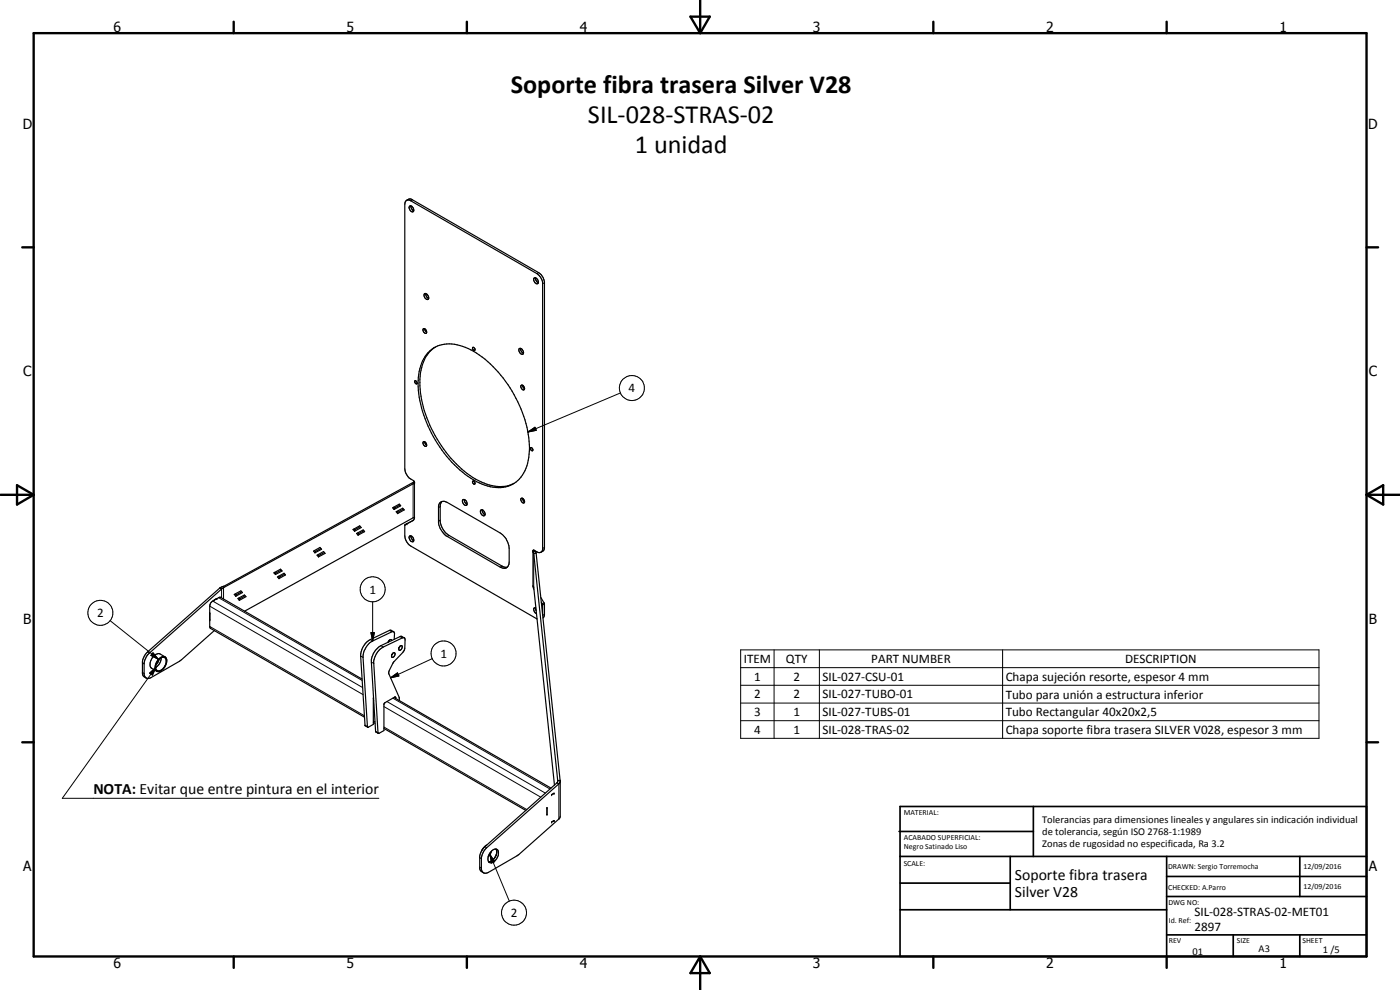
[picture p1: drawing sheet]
<svg xmlns="http://www.w3.org/2000/svg" width="420mm" height="297mm" viewBox="0 0 420 297" stroke-linecap="round" stroke-linejoin="round" font-family="sans-serif">
<g fill="none" stroke="#000" stroke-width=".35">
<path d="M122 60.1l.9-.4 .7 .1 38 22a4.1 4.1 0 0 1 1.8 2.7v80l-.3 .6-.8 .6M122.9 61.9a.97 .97 0 0 1 1.1 .4 .97 .97 0 0 1-.1 1.2 1.21 1.21 0 0 1-1-1.6zM123.3 61.8a1.52 1.52 0 0 0 .9 1.4M127 98.7a.76 .76 0 0 1 .9 .4 .76 .76 0 0 1-.2 .9 1.07 1.07 0 0 1-.7-1.3zM127.4 88.1a1.04 1.04 0 0 1 1.1 .6 1.04 1.04 0 0 1-.2 1.2 1.21 1.21 0 0 1-.9-1.8zM127.5 98.6l.5 1.1M127.8 88.1l.1 .8 .7 .6M160.2 83.5a1 1 0 0 1 1.2 .4 1 1 0 0 1-.1 1.2 1.25 1.25 0 0 1-1.1-1.6zM160.7 83.4l.2 .7 .7 .7M124.4 114.3h.1a.56 .56 0 0 1 .6 .3 .56 .56 0 0 1-.1 .6l-.3-.1zM128.5 105.8a9.7 9.7 0 0 1 11.1-1.6 33 33 0 0 1 15.8 16.4 27.3 27.3 0 0 1 2.7 19.1 8.9 8.9 0 0 1-11.7 6.1 28.5 28.5 0 0 1-14.4-11.7 34.6 34.6 0 0 1-6.5-20.9 12.8 12.8 0 0 1 3-7.4zM130.6 104.1a10.4 10.4 0 0 0-4.4 7.8 32.9 32.9 0 0 0 6.3 21.9 28.6 28.6 0 0 0 14.4 11.7 10 10 0 0 0 7.4-.5"/>
<path d="M141.8 104.4l.2-.2 .4 .3v.7l-.4-.3zM155.8 104.6a1.01 1.01 0 0 1 1.1 .5 1.01 1.01 0 0 1-.1 1.2 1.34 1.34 0 0 1-1-1.7zM156.2 104.5a1.49 1.49 0 0 0 .9 1.5M156.4 115.7a.87 .87 0 0 1 .8 .3 .87 .87 0 0 1 .1 .9 .98 .98 0 0 1-.9-1.2zM156.8 115.6l.6 1M127 132.6a.76 .76 0 0 1 .9 .4 .76 .76 0 0 1-.2 .9 1.07 1.07 0 0 1-.7-1.3zM127.5 132.5l.5 1.1M159.2 134.4h.1a.56 .56 0 0 1 .5 .2 .56 .56 0 0 1 0 .7l-.5-.3zM105.9 158.9l2-1.1 .5 .5-2 1.1zM106.3 158.7l.2 .2M106.5 158.9l-.1 .5M107.3 159.9l.3 .2"/>
<path d="M108.2 158l-1.7 .9M109.2 159.3l-1.6 .8M117.8 152.4l2-1.1 .5 .5-2 1.1zM118.1 152.2l.3 .2M118.4 152.4l-.1 .5M118.9 153.5l2-1 .4 .5-2 1.1zM119.2 153.4l.2 .3M119.4 153.7l-.1 .4M120 151.5l-1.6 .9M121.1 152.7l-1.7 1M121.6 157.4l-.1 3.4a4.2 4.2 0 0 0 1.8 3l37.9 21.9M121.6 157.4l2.3-1.2 .5-.9-.4 .1-50.6 28"/>
<path d="M124 145.2l-56.9 31.1M124 156.1l-2.4 1.3M124.1 144.7l-.1 .5M124.1 144.7l-56.9 31.2M124.4 144.7v.4l-.4 .1M124.4 144.7l-.1-.3a4.5 4.5 0 0 1-2.8-3.7v-79.4a1.09 1.09 0 0 1 .5-1.2 1.09 1.09 0 0 1 1.3 .1l38.1 22.1a3.9 3.9 0 0 1 1.4 2.5v80a1.03 1.03 0 0 1-.6 1 1.03 1.03 0 0 1-1.1-.2l-1-.5-.2 .5M124.4 144.7h-.3M132 150.8a1.75 1.75 0 0 1 2.2-.1l15.9 9.2a6.3 6.3 0 0 1 2.7 4.6v4.2a1.65 1.65 0 0 1-.8 1.6 1.65 1.65 0 0 1-1.9-.1l-15.9-9.2a6 6 0 0 1-2.6-4.2v-4.9zM132.6 150.5l-.5 1.2v4.8a5.9 5.9 0 0 0 2.7 4.2l16.1 9.3 1.1 .2M138.8 150a1.02 1.02 0 0 1 1.2 .4 1.02 1.02 0 0 1-.1 1.2 1.21 1.21 0 0 1-1.1-1.6zM139.3 149.9l.2 .7 .7 .7M141.8 144.4l.3-.1 .3 .4v.6l-.4-.3z"/>
<path d="M144.3 153.1a.72 .72 0 0 1 1.1 .5l.2 .8a.65 .65 0 0 1-.8 .4 .65 .65 0 0 1-.5-.7zM144.7 153l.2 .7 .7 .7M156.4 149.6a.77 .77 0 0 1 .9 .4 .77 .77 0 0 1-.3 .9h-.1a1.09 1.09 0 0 1-.5-1.3zM156.8 149.5l.2 .7 .4 .3M65.1 179.6l-.8 .4M65.9 176.4l-21.6 19.2a5 5 0 0 0-1.6 2.9l.1 3.9 .2 .4 .9 .7M65.9 176.4l.6 .3M66.5 176.7l-21.7 19.3a5.5 5.5 0 0 0-1.5 2.9v3.5l.6 1.1M67.1 176.3l-.6 .4M67.2 175.9l-.1 .4M67.2 175.9l-1.3 .5M70.3 178.4l2-1.1 .5 .5-2 1.1z"/>
<path d="M70.6 178.2l.3 .3M70.9 178.5l-.1 .4M71.4 179.6l2-1.1 .4 .5-2 1.1zM71.7 179.4l.2 .3M71.9 179.7l-.1 .4M72.5 177.5l-1.6 1M73.6 178.8l-1.7 .9M82.2 171.9l2-1.1 .5 .5-2 1.1zM82.5 171.7l.3 .3M82.8 172l-.1 .4M83.3 173.1l1.9-1.1 .5 .5-2 1.1zM83.6 172.9l.2 .3"/>
<path d="M83.8 173.2l-.1 .4M84.4 171.1l-1.6 .9M85.5 172.3l-1.7 .9M94.1 165.4l1.9-1.1 .5 .5-2 1.1zM94.4 165.2l.2 .3M94.6 165.5l-.1 .4M95.2 166.6l1.9-1.1 .5 .5-2 1.1zM95.5 166.4l.2 .3M95.7 166.7l-.1 .4M96.3 164.5l-1.7 1M97.4 165.8l-1.7 .9M107 160.1l2-1.1 .4 .5-1.9 1.1z"/>
<path d="M107.6 160.1l-.1 .5M122.9 160.9a1.02 1.02 0 0 1 1.1 .5 1.02 1.02 0 0 1-.1 1.2 1.27 1.27 0 0 1-1-1.7zM123.3 160.8l.2 .7 .7 .7M152.3 170.2h-.3M159.9 165.6l.3 .4M160.2 166l7.2 68.2M160.2 176.8l-.3-1 .3 .4 6.2 59.3M160.5 165.2v.1M160.5 165.3l-.6 .3M160.5 165.3l.4 .7M160.9 166h-.7M160.9 166l7.2 68.1"/>
<path d="M162.3 179.2l1.1 1.9v3.5l-.4 .8M47.7 197.7a1.31 1.31 0 0 1 1.8-.6 1.31 1.31 0 0 1 .4 1.9 2.75 2.75 0 0 1-2.8 2.4 2.61 2.61 0 0 1 .6-3.7zM47.8 197.8l-1 1.7M47.8 197.8a1.14 1.14 0 0 1 1.5-.5 1.14 1.14 0 0 1 .6 1.4 2.4 2.4 0 0 1-2.8 2.4 2.77 2.77 0 0 1 .7-3.3zM48.4 197.4a3.5 3.5 0 0 1-1.7 2.9M49.6 197.1l-1.6-.9a2.13 2.13 0 0 0-2.4 1.3 2.38 2.38 0 0 0-.1 3l1.6 .9M64.3 189.2l-10.4 9.2-8.5 4.9-.8 .3-.7-.1M116.8 192.1l-.3 .6a.59 .59 0 0 1 .3-.7 .59 .59 0 0 1 .7 .2M117.8 196l-.3 .6M117.9 196a.4 .4 0 0 1 .6-.1 .4 .4 0 0 1 0 .6l-.6 .7-.4-.1v-.6zM118.1 189.5l-.8-.4h-.4l-5.7 2.8a5.7 5.7 0 0 0-3 4.9l1.3 20.9 .9 .5M118.3 191.8l.1-1.9-.2-.3-.4-.1-6 2.8a5.8 5.8 0 0 0-2.8 4.9l1.4 21 1.6-.9 .1-8"/>
<path d="M120 193.9l-.3 .6M120.1 193.8a.45 .45 0 0 1 .7 .1 .45 .45 0 0 1-.2 .7l-.5 .5a.68 .68 0 0 1-.4-.6 .68 .68 0 0 1 .4-.7zM121.3 191.4h-.5l-5.8 2.7a5.7 5.7 0 0 0-2.8 5l1.3 20.9 1.7-.8 .1-8.2 3.2-1.9 .3 .2v.3M121.3 191.4l-1.1-.5-5.9 2.8a5.7 5.7 0 0 0-2.8 5l1.2 20.8 .8 .5M121.3 191.4l.3 .4-.1 2.7-.6 1.2a11.8 11.8 0 0 0-4.1 5.5l-.1 .9 3.1 7.1v1M160.7 182.4l.2 .8M160.8 182.4h-.3a1.07 1.07 0 0 0 .5 1.7M162.5 180.7l.3 .7v3.1M108.7 203.8l-42.5-24.6-.6 .1-1.8 1-.6 .7-.3 .9v6.1l.3 .6 46.2 26.6M112 216.7l.6 .3M115.2 218.6l42.6 24.6M118.3 209.3l47.1 27.2"/>
<path d="M165.6 238.4l.7-.4zM167.2 234.9l-21.7 19.1a5 5 0 0 0-1.5 3v3.8l.2 .4 .9 .7M167.2 234.9l.5 .3M167.4 234.2l-.2 .7M167.7 235.2l-21.7 19.2a5.3 5.3 0 0 0-1.5 2.9v3.5l.6 1.1M168.1 234.1v11.3l-12.4 11-9.1 5.3-.8 .3-.7-.1M168.1 234.1l-.7 .1M168.1 234.4l-.4 .8M146.1 253.5l-1 .9-.5 .9M147.1 258.5l-.5 .1M147.1 258.5l-.3 .1M147.5 255.4l-1 1.7"/>
<path d="M147.6 255.3a1.08 1.08 0 0 1 1.3-.6 1.08 1.08 0 0 1 .7 1.3 2.95 2.95 0 0 1-2.5 2.9 1.78 1.78 0 0 1-.2-2.7zM148.1 257.9l-1 .6M148.5 257.3l-.4 .6M148.9 256.7l-.8 1.2M148.9 254.8l.1 .4zM149 256.4l-.2 .3M149 256l-.1 .7M149 255.2v.8M149 255.2l.1 .2M149.1 255.7l-.1 .3M164.2 242.3v2.1M166.3 246.2l-.7 .4"/>
</g>
<g fill="none" stroke="#000" stroke-width=".3">
<path d="M123.8 59.9l-.5 .3M161.6 81.8l-.5 .3M163.4 84.8l-.6 .3M186.2 117.9l-27.8 11.7M158.4 129.6l2.2-1.4 .3 .9zM122.1 157.1l-.5 .3M123.9 156.2h.1M124 145.2v10.2M124.4 145.1v10.2M132.1 152l-.5 .3M132.1 156.1l-.5 .3M65.6 179.3l43.1 24.9"/>
<path d="M66.5 176.7v2.7M67.1 176.3v3.4M134.8 160.7l-.6 .3M150.7 169.8l-.6 .4M159.9 165.6v10.2M160.2 166v10.2M160.3 165.1l-.4 .2M163.4 164.3l-.6 .2M33.1 186.2l14.4 11.6M42.7 198.9l.6 .3M44.3 195.6l.5 .4M45.9 195.9l1.6 1.9-2.2-1.2z"/>
<path d="M62.9 181.9l46.1 26.5M62.9 188l46.5 26.8M63.8 180.3l45 26M108.2 196.8l.8 .4M111.2 191.9l.6 .4M111.3 189.8h1l-.5 2.5zM111.5 198.7l.7 .4M111.8 180.6v11.7M114.3 193.7l.7 .4M116.9 189.1l.7 .5M120 191l.8 .4M129.7 197.6l-12.5 5.8"/>
<path d="M163.3 180.9l-.5 .3M163.4 181.2l-.6 .3M163.4 184.3l-.5 .4M222.3 195h173.5v26.5h-173.5zM232.3 195v26.5M245.9 195v26.5M300.9 195v26.5M42.7 201.8l.6 .3M44.9 202l1.9-1.8-1 2.4zM46.8 200.2l-28.1 39.3h95M109.5 217.6l.8 .4M112 210.2h.2"/>
<path d="M112 216.3l.6 .3M112.7 219.5l.7 .3M115.2 212l47.1 27.2M115.2 218.1l42.9 24.8M116.1 210.5l47.5 27.5M117.2 203.4l2.1-1.5 .4 .9zM117.9 209.5l47.1 27.2M118.4 209.2l.4 .2M222.3 200.3h173.5M222.3 205.6h173.5M222.3 210.9h173.5M222.3 216.2h173.5"/>
<path d="M167.4 234.2v.2M167.7 235.2v10.5M144 257.3l.5 .3M145.5 254l.5 .4M147.1 256.4l1.4 2.1-1 .4zM147.1 256.4l5.8 14M144 260.2l.5 .3"/>
<circle cx="189.6" cy="116.4" r="3.8"/>
<circle cx="111.8" cy="176.8" r="3.8"/>
<circle cx="30.1" cy="183.9" r="3.7"/>
<circle cx="133.1" cy="196.1" r="3.8"/>
<circle cx="154.3" cy="273.8" r="3.8"/>
</g>
<g fill="#000">
<circle cx="122.1" cy="157.1" r=".18"/>
<circle cx="65.1" cy="179.6" r=".18"/>
<circle cx="62.9" cy="185.9" r=".18"/>
<circle cx="62.9" cy="183.9" r=".18"/>
<circle cx="64.3" cy="180" r=".18"/>
<circle cx="165.6" cy="238.4" r=".18"/>
<circle cx="166.3" cy="238" r=".18"/>
<circle cx="164.2" cy="242.3" r=".18"/>
<circle cx="164.2" cy="244.3" r=".18"/>
<circle cx="165.6" cy="246.6" r=".18"/>
<circle cx="166.3" cy="246.2" r=".18"/>
</g>
<g fill="none" stroke="#000" stroke-width=".71">
<path d="M10.1 9.9h400v277.1h-400zM70.1 6.5v3.4M140.1 6.5v3.4M207.2 5h5.8l-2.9 4.9zM210.1 0v9.9M280.1 6.5v3.4M350.1 6.5v3.4M6.7 74.2h3.4M410.1 74.2h3.5M.1 148.5h10M5.1 145.6l5 2.9-5 2.9zM410.1 148.5h10"/>
<path d="M410.1 148.5l5-2.9v5.8zM6.7 222.7h3.4M410.1 222.7h3.5M70.1 287v3.4M140.1 287v3.4M210.1 287v10M210.1 287l2.9 5h-5.8zM280.1 287v3.4M350.1 287v3.4"/>
</g>
<g fill="none" stroke="#000" stroke-width=".51">
<path d="M269.8 249.5h40.3M270.1 242h140v45h-140zM270.1 257h140M303.2 257v16M310.1 242v15M350.1 257v30M390.1 257v12M270.1 265h33.1M270.1 273h80M350.1 269h60M350.1 263h60M350.1 280.5h60"/>
<path d="M370.1 280.5v6.5M390.1 280.5v6.5"/>
</g>
<path d="M158.4 129.6l2.2-1.4 .3 .9zM45.9 195.9l1.6 1.9-2.2-1.2zM111.3 189.8h1l-.5 2.5zM44.9 202l1.9-1.8-1 2.4zM117.2 203.4l2.1-1.5 .4 .9zM147.1 256.4l1.4 2.1-1 .4z" fill="#000"/>
<g font-size="7.9">
<text x="153.3" y="27.9">Soporte fibra trasera Silver V28</text>
<text x="176.4" y="36.9">SIL-028-STRAS-02</text>
<text x="190.5" y="45.8">1 unidad</text>
</g>
<g font-size="4.7">
<text x="28" y="238.3">NOTA: Evitar que entre pintura en el interior</text>
<text x="304.6" y="263.9">Soporte fibra trasera</text>
<text x="304.6" y="269.3">Silver V28</text>
</g>
<g font-size="4.2">
<text x="34" y="9.6">6</text>
<text x="104" y="9.6">5</text>
<text x="174" y="9.6">4</text>
<text x="244" y="9.6">3</text>
<text x="314" y="9.6">2</text>
<text x="384" y="9.6">1</text>
<text x="6.8" y="38.7">D</text>
<text x="410.6" y="38.7">D</text>
<text x="7" y="112.9">C</text>
<text x="410.8" y="112.9">C</text>
<text x="7" y="187.1">B</text>
<text x="410.8" y="187.1">B</text>
<text x="7" y="261.4">A</text>
<text x="410.8" y="261.4">A</text>
<text x="34" y="290.4">6</text>
<text x="104" y="290.4">5</text>
<text x="174" y="290.4">4</text>
<text x="244" y="290.4">3</text>
<text x="314" y="290.4">2</text>
<text x="384" y="290.4">1</text>
</g>
<g font-size="3.9">
<text x="188.7" y="117.7">4</text>
<text x="110.9" y="178.1">1</text>
<text x="29.2" y="185.2">2</text>
<text x="132.2" y="197.3">1</text>
<text x="223.2" y="198.9">ITEM</text>
<text x="235.9" y="198.9">QTY</text>
<text x="261.5" y="198.9">PART NUMBER</text>
<text x="337.6" y="198.9">DESCRIPTION</text>
<text x="226.3" y="204.2">1</text>
<text x="226.3" y="209.5">2</text>
<text x="238.1" y="204.2">2</text>
<text x="238.1" y="209.5">2</text>
<text x="246.8" y="204.2">SIL-027-CSU-01</text>
<text x="246.8" y="209.5">SIL-027-TUBO-01</text>
<text x="301.8" y="204.3">Chapa sujeción resorte, espesor 4 mm</text>
<text x="301.8" y="209.6">Tubo para unión a estructura inferior</text>
<text x="226.3" y="214.9">3</text>
<text x="238.1" y="214.8">1</text>
<text x="246.8" y="214.9">SIL-027-TUBS-01</text>
<text x="301.8" y="214.9">Tubo Rectangular 40x20x2,5</text>
<text x="226.3" y="220.2">4</text>
<text x="238.1" y="220.2">1</text>
<text x="246.8" y="220.2">SIL-028-TRAS-02</text>
<text x="301.8" y="220.3">Chapa soporte fibra trasera SILVER V028, espesor 3 mm</text>
<text x="153.3" y="275.1">2</text>
<text x="358.5" y="275">SIL-028-STRAS-02-MET01</text>
<text x="358.5" y="279.4">2897</text>
</g>
<g font-size="3.1">
<text x="312.7" y="246.8">Tolerancias para dimensiones lineales y angulares sin indicación individual</text>
<text x="312.7" y="250.4">de tolerancia, según ISO 2768-1:1989</text>
<text x="312.7" y="254">Zonas de rugosidad no especificada, Ra 3.2</text>
<text x="357.9" y="286.4">01</text>
<text x="377.7" y="285.6">A3</text>
<text x="397" y="285.9">1 /5</text>
</g>
<g font-size="2.4">
<text x="271.2" y="244.4">MATERIAL:</text>
<text x="271.3" y="252">ACABADO SUPERFICIAL:</text>
<text x="271.3" y="254.6">Negro Satinado Liso</text>
<text x="271.2" y="259.7">SCALE:</text>
<text x="350.6" y="260.8">DRAWN: Sergio Torremocha</text>
<text x="391.2" y="260.6">12/09/2016</text>
<text x="350.6" y="267">CHECKED: A.Parro</text>
<text x="391.2" y="266.7">12/09/2016</text>
<text x="350.6" y="271.4">DWG NO:</text>
<text x="350.8" y="276.9">Id. Ref:</text>
<text x="350.8" y="282.8">REV</text>
<text x="371.2" y="282.9">SIZE</text>
<text x="390.9" y="282.9">SHEET</text>
</g>
</svg>
